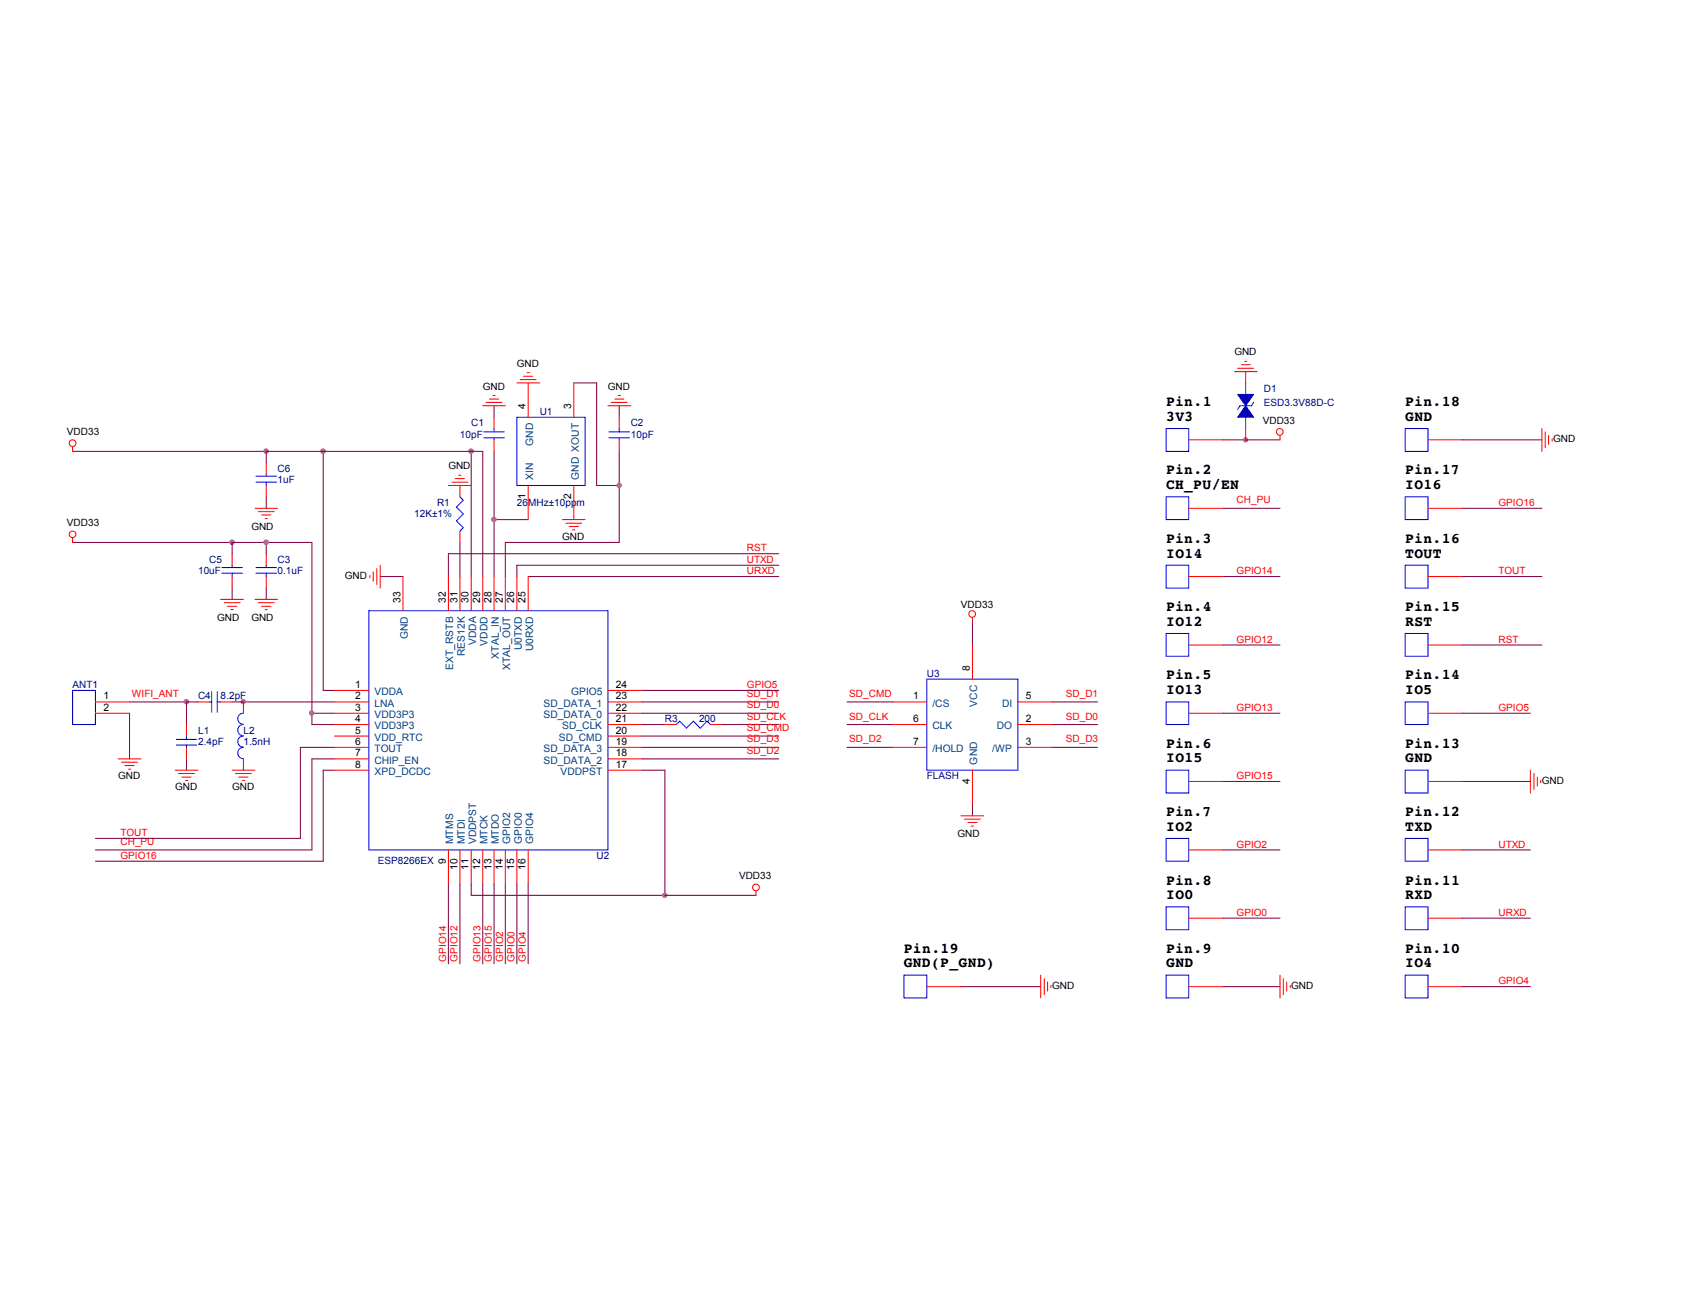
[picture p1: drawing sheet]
<svg xmlns="http://www.w3.org/2000/svg" width="279mm" height="216mm" viewBox="0 0 279 216" stroke-linecap="round" stroke-linejoin="round" font-family="sans-serif">
<g fill="none" stroke="#800040" stroke-width=".17">
<path d="M12 74.5h67.7v20.7M43.9 74.5v1.9M53.3 74.5v39.5h1.9M77.8 74.5v20.7M81.5 67v1.9M81.5 74.5v20.7M94.7 63.2h3.8v16.9h3.7M102.2 67v1.9M102.2 74.5v15h-18.8v5.7M201.8 72.6h9.4M241.3 72.6h13.2M12 89.5h39.5v30.1h3.7"/>
<path d="M38.3 89.5v1.9M38.3 97.1v1.8M43.9 82v1.9M43.9 89.5v1.9M43.9 97.1v1.8M62.7 95.2h3.8M75.9 89.5v5.7M81.5 85.8h5.7M87.2 95.2h41.3M128.5 91.4h-54.5v3.8M128.5 93.3h-43.2v1.9M201.8 95.2h9.4"/>
<path d="M201.8 83.9h9.4M241.3 95.2h13.2M241.3 83.9h13.2M21.4 115.9h11.3M21.4 117.7v7.6M30.8 115.9v3.7M38.3 115.9h16.9M51.5 117.7h3.7M106 117.7h22.5M106 115.9h22.5M106 119.6h3.7M106 114h22.5"/>
<path d="M119.1 119.6h9.4M139.8 115.9h7.5M139.8 119.6h7.5M160.5 102.7v3.8M173.7 115.9h7.4M173.7 119.6h7.4M201.8 117.7h9.4M201.8 106.5h9.4M241.3 117.7h11.3M241.3 106.5h13.2M30.8 125.3v1.8M55.2 123.4h-5.6v15h-33.9"/>
<path d="M55.2 125.3h-3.7v15h-35.8M55.2 127.1h-1.9v15.1h-37.6M106 121.5h22.5M106 123.4h22.5M106 125.3h22.5M106 127.1h3.7v20.7M139.8 123.4h7.5M160.5 132.8v1.9M173.7 123.4h7.4M201.8 129h9.4M241.3 129h11.3M74 145.9v13.2"/>
<path d="M75.9 145.9v13.2M77.8 145.9v1.9h47M79.7 145.9v13.2M81.5 145.9v13.2M83.4 145.9v13.2M85.3 145.9v13.2M87.2 145.9v13.2M201.8 140.3h9.4M201.8 151.6h9.4M241.3 140.3h11.3M241.3 151.6h11.3M158.6 162.9h13.1"/>
<path d="M201.8 162.9h9.4M241.3 162.9h11.3"/>
</g>
<g fill="#f0f" stroke="#f0f" stroke-width=".17">
<circle cx="40.2" cy="115.8" r=".36"/>
<circle cx="38.3" cy="89.5" r=".37"/>
<circle cx="77.7" cy="74.5" r=".37"/>
<circle cx="102.2" cy="80.1" r=".35"/>
<circle cx="81.5" cy="85.7" r=".37"/>
<circle cx="30.8" cy="115.8" r=".36"/>
<circle cx="109.7" cy="147.8" r=".36"/>
<circle cx="43.9" cy="74.5" r=".37"/>
<circle cx="53.3" cy="74.5" r=".37"/>
<circle cx="51.4" cy="117.7" r=".35"/>
<circle cx="43.9" cy="89.5" r=".37"/>
<circle cx="205.6" cy="72.6" r=".34"/>
</g>
<g fill="none" stroke="#f00" stroke-width=".17">
<path d="M205.4 59.6h.4M12 73.7v.8M43.9 76.4v1.9M74.6 79.6h2.6M75.1 79h1.6M75.7 78.4h.4M79.7 67h3.7M80.2 66.4h2.6M80.8 65.9h1.5M81.4 65.3h.3M81.5 68.9v1.8M81.5 72.6v1.9"/>
<path d="M85.3 63.2h3.8M85.9 62.7h2.6M86.4 62.1h1.5M87 61.5h.4M87.2 63.2v5.7M94.7 63.2v5.7M100.3 67h3.8M100.9 66.4h2.6M101.5 65.9h1.5M102 65.3h.4M102.2 68.9v1.8M102.2 72.6v1.9"/>
<path d="M196.2 72.6h5.6M203.7 61.3h3.8M204.3 60.8h2.6M204.9 60.2h1.4M205.6 61.3v1.9M205.6 70.7v1.9M211.2 71.9v.7M235.7 72.6h5.6M254.5 70.7v3.8M255 71.3v2.6M255.6 71.9v1.5M256.2 72.4v.4"/>
<path d="M12 88.8v.7M36.4 98.9h3.8M37 99.5h2.6M38.3 91.4v1.9M38.3 95.2v1.9M42.1 98.9h3.7M42.1 83.9h3.7M42.6 99.5h2.7M42.6 84.5h2.7M43.2 85h1.5M43.8 85.6h.3M43.9 80.1v1.9"/>
<path d="M43.9 91.4v1.9M43.9 95.2v1.9M61 95v.4M61.6 94.4v1.5M62.2 93.9v2.6M62.7 93.3v3.8M66.5 95.2v5.6M74 80.1h3.8M74 95.2v5.6M75.9 80.1v1.9M75.9 87.7v1.8M75.9 95.2v5.6"/>
<path d="M77.8 95.2v5.6M79.7 95.2v5.6M81.5 95.2v5.6M83.4 95.2v5.6M85.3 95.2v5.6M87.2 80.1v5.7M87.2 95.2v5.6M92.8 85.8h3.8M93.4 86.4h2.6M93.9 86.9h1.6M94.5 87.5h.4M94.7 80.1v5.7"/>
<path d="M196.2 83.9h5.6M196.2 95.2h5.6M235.7 83.9h5.6M235.7 95.2h5.6M15.7 115.9h5.7M15.7 117.7h5.7M30.8 119.6v1.9M32.7 115.9h1.8M36.4 115.9h1.9M37.5 100.1h1.6M38.1 100.6h.4M40.2 115.9v1.8"/>
<path d="M43.2 100.1h1.5M43.8 100.6h.3M55.2 115.9h5.7M55.2 117.7h5.7M55.2 119.6h5.7M55.2 114h5.7M100.3 115.9h5.7M100.3 117.7h5.7M100.3 119.6h5.7M100.3 114h5.7M109.7 119.6h1.9M117.3 119.6h1.8"/>
<path d="M147.3 115.9h5.7M147.3 119.6h5.7M160.5 101.9v.8M160.5 106.5v5.6M168 115.9h5.7M168 119.6h5.7M196.2 117.7h5.6M196.2 106.5h5.6M235.7 117.7h5.6M235.7 106.5h5.6M19.5 125.3h3.8M20.1 125.8h2.6"/>
<path d="M20.6 126.4h1.5M21.2 127h.4M28.9 127.1h3.8M29.5 127.7h2.6M30 128.3h1.5M30.6 128.8h.4M30.8 123.4v1.9M38.3 127.1h3.8M38.9 127.7h2.6M39.4 128.3h1.5M40 128.8h.4M40.2 125.3v1.8"/>
<path d="M55.2 127.1h5.7M55.2 125.3h5.7M55.2 123.4h5.7M55.2 121.5h5.7M100.3 127.1h5.7M100.3 125.3h5.7M100.3 123.4h5.7M100.3 121.5h5.7M147.3 123.4h5.7M158.6 134.7h3.7M159.2 135.2h2.6M159.7 135.8h1.5"/>
<path d="M160.3 136.4h.4M160.5 127.1v5.7M168 123.4h5.7M196.2 129h5.6M235.7 129h5.6M252.6 127.1v3.8M253.2 127.7v2.6M253.7 128.3v1.5M254.3 128.8v.4M74 140.3v5.6M75.9 140.3v5.6M77.8 140.3v5.6"/>
<path d="M79.7 140.3v5.6M81.5 140.3v5.6M83.4 140.3v5.6M85.3 140.3v5.6M87.2 140.3v5.6M124.8 147.1v.7M196.2 140.3h5.6M196.2 151.6h5.6M235.7 140.3h5.6M235.7 151.6h5.6M153 162.9h5.6M171.7 161v3.7"/>
<path d="M172.3 161.5v2.7M172.9 162.1v1.5M173.4 162.6v.4M196.2 162.9h5.6M211.2 161v3.7M211.8 161.5v2.7M212.3 162.1v1.5M212.9 162.6v.4M235.7 162.9h5.6"/>
<circle cx="12" cy="73.1" r=".56"/>
<circle cx="211.2" cy="71.3" r=".56"/>
<circle cx="12" cy="88.2" r=".55"/>
<circle cx="160.4" cy="101.3" r=".56"/>
<circle cx="124.7" cy="146.5" r=".56"/>
</g>
<g fill="none" stroke="#00f" stroke-width=".17">
<path d="M42.2 79.6h3.4M42.2 78.6h3.4M43.9 78.3v.3M43.9 79.6v.5M79.8 71.3h3.4M79.8 72.3h3.4M81.5 70.7v.6M81.5 72.3v.3M85.3 68.9h11.3v11.2h-11.3zM100.5 71.3h3.4M100.5 72.3h3.4M102.2 70.7v.6"/>
<path d="M102.2 72.3v.3M192.4 70.7h3.8v3.8h-3.8zM205.6 63.2v1.9M205.6 68.9v1.8M206.9 66.4l-.4 .6h-1.9l-.3 .6M231.9 70.7h3.8v3.8h-3.8zM36.6 94.6h3.4M36.6 93.7h3.4M38.3 93.3v.4M38.3 94.6v.6M42.2 94.6h3.4M42.2 93.7h3.4"/>
<path d="M43.9 93.3v.4M43.9 94.6v.6M75.9 82l.6 .6-1.2 1.1 1.2 1.1-1.2 1.2 1.2 1.1-.6 .6M192.4 93.3h3.8v3.8h-3.8zM192.4 82h3.8v3.8h-3.8zM231.9 93.3h3.8v3.8h-3.8zM231.9 82h3.8v3.8h-3.8zM12 114h3.7v5.6h-3.7zM34.5 115.9h.4M34.9 114.2v3.4M35.9 115.9h.5M35.9 114.2v3.4"/>
<path d="M40.1 119.6a.93 .93 0 0 0-.9 .9 .93 .93 0 0 0 .9 1M40.1 117.7a.91 .91 0 0 0-.9 .9 .91 .91 0 0 0 .9 .9M60.9 100.8h39.4v39.5h-39.4zM111.6 119.6l.6-.6 1.1 1.2 1.1-1.2 1.2 1.2 1.1-1.2 .6 .6M153 112.1h15v15h-15zM192.4 115.9h3.8v3.7h-3.8zM192.4 104.6h3.8v3.7h-3.8zM231.9 104.6h3.8v3.7h-3.8zM231.9 115.9h3.8v3.7h-3.8zM29.1 122h3.4M29.1 123h3.4M30.8 121.5v.5"/>
<path d="M30.8 123v.4M40.1 123.4a.93 .93 0 0 0-.9 .9 .93 .93 0 0 0 .9 .9M40.1 121.5a.91 .91 0 0 0-.9 .9 .91 .91 0 0 0 .9 .9M192.4 138.4h3.8v3.8h-3.8zM192.4 127.1h3.8v3.8h-3.8zM231.9 127.1h3.8v3.8h-3.8zM231.9 138.4h3.8v3.8h-3.8zM192.4 149.7h3.8v3.8h-3.8zM231.9 149.7h3.8v3.8h-3.8zM149.2 161h3.8v3.7h-3.8zM192.4 161h3.8v3.7h-3.8zM231.9 161h3.8v3.7h-3.8z"/>
</g>
<g fill="#00f" stroke="#00f" stroke-width=".17">
<path d="M205.6 67l1.3 1.9h-2.6z"/>
<path d="M204.3 65.1h2.6l-1.3 1.9z"/>
</g>
<g font-size="2.4">
<text x="192.4" y="67.1">Pin.1</text>
<text x="192.4" y="69.5">3V3</text>
<text x="231.9" y="67.1">Pin.18</text>
<text x="231.9" y="69.5">GND</text>
<text x="192.4" y="78.3">Pin.2</text>
<text x="192.4" y="80.7">CH_PU/EN</text>
<text x="231.9" y="78.3">Pin.17</text>
<text x="231.9" y="80.7">IO16</text>
<text x="192.4" y="89.6">Pin.3</text>
<text x="231.9" y="89.6">Pin.16</text>
<text x="192.4" y="92">IO14</text>
<text x="231.9" y="92">TOUT</text>
<text x="192.4" y="100.9">Pin.4</text>
<text x="231.9" y="100.9">Pin.15</text>
<text x="192.4" y="103.3">IO12</text>
<text x="231.9" y="103.3">RST</text>
<text x="192.4" y="112.1">Pin.5</text>
<text x="231.9" y="112.1">Pin.14</text>
<text x="192.4" y="114.6">IO13</text>
<text x="231.9" y="114.6">IO5</text>
<text x="192.4" y="123.4">Pin.6</text>
<text x="192.4" y="125.9">IO15</text>
<text x="231.9" y="123.4">Pin.13</text>
<text x="231.9" y="125.9">GND</text>
<text x="192.4" y="134.7">Pin.7</text>
<text x="192.4" y="137.1">IO2</text>
<text x="231.9" y="134.7">Pin.12</text>
<text x="231.9" y="137.1">TXD</text>
<text x="192.4" y="146">Pin.8</text>
<text x="192.4" y="148.4">IO0</text>
<text x="231.9" y="146">Pin.11</text>
<text x="231.9" y="148.4">RXD</text>
<text x="149.2" y="157.3">Pin.19</text>
<text x="149.2" y="159.7">GND(P_GND)</text>
<text x="192.4" y="157.3">Pin.9</text>
<text x="192.4" y="159.7">GND</text>
<text x="231.9" y="157.3">Pin.10</text>
<text x="231.9" y="159.7">IO4</text>
</g>
<g font-size="1.7">
<text x="203.7" y="58.7">GND</text>
<text x="79.7" y="64.3">GND</text>
<text x="85.3" y="60.6">GND</text>
<text x="100.3" y="64.3">GND</text>
<text x="11" y="71.8">VDD33</text>
<text x="86.7" y="67.6" transform="rotate(-90 86.7 67.6)">4</text>
<text x="94.3" y="67.6" transform="rotate(-90 94.3 67.6)">3</text>
<text x="208.4" y="70">VDD33</text>
<text x="74" y="77.5">GND</text>
<text x="256.3" y="73">GND</text>
<text x="86.7" y="82.4" transform="rotate(-90 86.7 82.4)">1</text>
<text x="94.3" y="82.4" transform="rotate(-90 94.3 82.4)">2</text>
<text x="11" y="86.9">VDD33</text>
<text x="41.5" y="87.5">GND</text>
<text x="92.8" y="89.2">GND</text>
<text x="56.9" y="95.5">GND</text>
<text x="66.1" y="99.5" transform="rotate(-90 66.1 99.5)">33</text>
<text x="73.6" y="99.5" transform="rotate(-90 73.6 99.5)">32</text>
<text x="75.5" y="99.5" transform="rotate(-90 75.5 99.5)">31</text>
<text x="77.3" y="99.5" transform="rotate(-90 77.3 99.5)">30</text>
<text x="79.2" y="99.5" transform="rotate(-90 79.2 99.5)">29</text>
<text x="81.1" y="99.5" transform="rotate(-90 81.1 99.5)">28</text>
<text x="83" y="99.5" transform="rotate(-90 83 99.5)">27</text>
<text x="84.9" y="99.5" transform="rotate(-90 84.9 99.5)">26</text>
<text x="86.7" y="99.5" transform="rotate(-90 86.7 99.5)">25</text>
<text x="158.6" y="100.4">VDD33</text>
<text x="35.9" y="102.5">GND</text>
<text x="41.5" y="102.5">GND</text>
<text x="58.6" y="113.5">1</text>
<text x="101.6" y="113.5">24</text>
<text x="160.1" y="110.8" transform="rotate(-90 160.1 110.8)">8</text>
<text x="17.1" y="115.4">1</text>
<text x="17.1" y="117.3">2</text>
<text x="58.6" y="115.4">2</text>
<text x="58.6" y="117.3">3</text>
<text x="58.6" y="119.2">4</text>
<text x="101.6" y="119.2">21</text>
<text x="101.6" y="117.3">22</text>
<text x="101.6" y="115.4">23</text>
<text x="150.7" y="115.4">1</text>
<text x="150.7" y="119.2">6</text>
<text x="169.3" y="119.2">2</text>
<text x="169.3" y="115.4">5</text>
<text x="58.6" y="121.1">5</text>
<text x="58.6" y="122.9">6</text>
<text x="58.6" y="124.8">7</text>
<text x="101.6" y="124.8">18</text>
<text x="101.6" y="122.9">19</text>
<text x="101.6" y="121.1">20</text>
<text x="150.7" y="122.9">7</text>
<text x="169.3" y="122.9">3</text>
<text x="19.5" y="128.6">GND</text>
<text x="28.9" y="130.5">GND</text>
<text x="38.3" y="130.5">GND</text>
<text x="58.6" y="126.7">8</text>
<text x="101.6" y="126.7">17</text>
<text x="160.1" y="129.4" transform="rotate(-90 160.1 129.4)">4</text>
<text x="254.5" y="129.4">GND</text>
<text x="73.6" y="142.6" transform="rotate(-90 73.6 142.6)">9</text>
<text x="75.5" y="143.6" transform="rotate(-90 75.5 143.6)">10</text>
<text x="77.3" y="143.6" transform="rotate(-90 77.3 143.6)">11</text>
<text x="79.2" y="143.6" transform="rotate(-90 79.2 143.6)">12</text>
<text x="81.1" y="143.6" transform="rotate(-90 81.1 143.6)">13</text>
<text x="83" y="143.6" transform="rotate(-90 83 143.6)">14</text>
<text x="84.9" y="143.6" transform="rotate(-90 84.9 143.6)">15</text>
<text x="86.7" y="143.6" transform="rotate(-90 86.7 143.6)">16</text>
<text x="158" y="138.2">GND</text>
<text x="122" y="145.2">VDD33</text>
<text x="173.7" y="163.2">GND</text>
<text x="213.1" y="163.2">GND</text>
</g>
<g font-size="1.7" fill="#000080">
<text x="208.6" y="64.7">D1</text>
<text x="77.8" y="70.4">C1</text>
<text x="89.1" y="68.5">U1</text>
<text x="104.1" y="70.4">C2</text>
<text x="208.6" y="67">ESD3.3V88D-C</text>
<text x="45.8" y="77.9">C6</text>
<text x="75.9" y="72.2">10pF</text>
<text x="104.1" y="72.2">10pF</text>
<text x="45.8" y="79.8">1uF</text>
<text x="72.1" y="83.5">R1</text>
<text x="85.3" y="83.5">26</text>
<text x="87.2" y="83.5">MHz±10ppm</text>
<text x="68.4" y="85.4">12K±1%</text>
<text x="32.7" y="94.8">10uF</text>
<text x="34.5" y="92.9">C5</text>
<text x="45.8" y="92.9">C3</text>
<text x="45.8" y="94.8">0.1uF</text>
<text x="12" y="113.6">ANT1</text>
<text x="153" y="111.7">U3</text>
<text x="32.7" y="115.4">C4</text>
<text x="36.4" y="115.4">8.2pF</text>
<text x="109.7" y="119.2">R3</text>
<text x="115.4" y="119.2">200</text>
<text x="32.7" y="121.1">L1</text>
<text x="32.7" y="123">2.4pF</text>
<text x="40.2" y="121.1">L2</text>
<text x="40.2" y="123">1.5nH</text>
<text x="153" y="128.6">FLASH</text>
<text x="62.4" y="142.5">ESP8266EX</text>
<text x="98.5" y="141.8">U2</text>
</g>
<g font-size="1.7" fill="#004080">
<text x="88" y="73.6" transform="rotate(-90 88 73.6)">GND</text>
<text x="88" y="79.2" transform="rotate(-90 88 79.2)">XIN</text>
<text x="95.5" y="79.2" transform="rotate(-90 95.5 79.2)">GND XOUT</text>
<text x="67.3" y="105.5" transform="rotate(-90 67.3 105.5)">GND</text>
<text x="78.6" y="106.5" transform="rotate(-90 78.6 106.5)">VDDA</text>
<text x="80.5" y="106.6" transform="rotate(-90 80.5 106.6)">VDDD</text>
<text x="86.1" y="107.4" transform="rotate(-90 86.1 107.4)">U0TXD</text>
<text x="88" y="107.5" transform="rotate(-90 88 107.5)">U0RXD</text>
<text x="74.8" y="110.6" transform="rotate(-90 74.8 110.6)">EXT_RSTB</text>
<text x="76.7" y="108.3" transform="rotate(-90 76.7 108.3)">RES12K</text>
<text x="82.3" y="108.7" transform="rotate(-90 82.3 108.7)">XTAL_IN</text>
<text x="84.2" y="110.7" transform="rotate(-90 84.2 110.7)">XTAL_OUT</text>
<text x="61.8" y="114.7">VDDA</text>
<text x="61.8" y="116.6">LNA</text>
<text x="61.8" y="118.5">VDD3P3</text>
<text x="89.7" y="118.5">SD_DATA_0</text>
<text x="89.7" y="116.6">SD_DATA_1</text>
<text x="94.3" y="114.7">GPIO5</text>
<text x="153.9" y="116.6">/CS</text>
<text x="161.3" y="116.6" transform="rotate(-90 161.3 116.6)">VCC</text>
<text x="165.4" y="116.6">DI</text>
<text x="61.8" y="120.4">VDD3P3</text>
<text x="61.8" y="122.3">VDD_RTC</text>
<text x="61.8" y="124.1">TOUT</text>
<text x="89.7" y="124.1">SD_DATA_3</text>
<text x="92.2" y="122.3">SD_CMD</text>
<text x="92.8" y="120.4">SD_CLK</text>
<text x="153.9" y="120.4">CLK</text>
<text x="153.9" y="124.1">/HOLD</text>
<text x="163.7" y="124.1">/WP</text>
<text x="164.5" y="120.4">DO</text>
<text x="61.8" y="126">CHIP_EN</text>
<text x="61.8" y="127.9">XPD_DCDC</text>
<text x="89.7" y="126">SD_DATA_2</text>
<text x="92.5" y="127.9">VDDPST</text>
<text x="161.3" y="126.2" transform="rotate(-90 161.3 126.2)">GND</text>
<text x="74.8" y="139.4" transform="rotate(-90 74.8 139.4)">MTMS</text>
<text x="76.7" y="139.4" transform="rotate(-90 76.7 139.4)">MTDI</text>
<text x="78.6" y="139.4" transform="rotate(-90 78.6 139.4)">VDDPST</text>
<text x="80.5" y="139.4" transform="rotate(-90 80.5 139.4)">MTCK</text>
<text x="82.3" y="139.4" transform="rotate(-90 82.3 139.4)">MTDO</text>
<text x="84.2" y="139.4" transform="rotate(-90 84.2 139.4)">GPIO2</text>
<text x="86.1" y="139.4" transform="rotate(-90 86.1 139.4)">GPIO0</text>
<text x="88" y="139.4" transform="rotate(-90 88 139.4)">GPIO4</text>
</g>
<g font-size="1.7" fill="#f00">
<text x="204.1" y="83.1">CH_PU</text>
<text x="247.3" y="83.5">GPIO16</text>
<text x="123.3" y="91">RST</text>
<text x="123.3" y="92.9">UTXD</text>
<text x="123.3" y="94.8">URXD</text>
<text x="204.1" y="94.8">GPIO14</text>
<text x="247.3" y="94.8">TOUT</text>
<text x="204.1" y="106.1">GPIO12</text>
<text x="247.3" y="106.1">RST</text>
<text x="123.3" y="113.6">GPIO5</text>
<text x="21.8" y="115.1">WIFI_ANT</text>
<text x="123.3" y="115.1">SD_D1</text>
<text x="123.3" y="116.9">SD_D0</text>
<text x="123.3" y="118.8">SD_CLK</text>
<text x="140.2" y="118.8">SD_CLK</text>
<text x="140.2" y="115.1">SD_CMD</text>
<text x="175.9" y="118.8">SD_D0</text>
<text x="175.9" y="115.1">SD_D1</text>
<text x="204.1" y="117.3">GPIO13</text>
<text x="247.3" y="117.3">GPIO5</text>
<text x="123.3" y="120.7">SD_CMD</text>
<text x="123.3" y="122.6">SD_D3</text>
<text x="123.3" y="124.5">SD_D2</text>
<text x="140.2" y="122.6">SD_D2</text>
<text x="175.9" y="122.6">SD_D3</text>
<text x="204.1" y="128.6">GPIO15</text>
<text x="19.9" y="141.8">GPIO16</text>
<text x="19.9" y="139.5">CH_PU</text>
<text x="19.9" y="138">TOUT</text>
<text x="204.1" y="139.9">GPIO2</text>
<text x="247.3" y="139.9">UTXD</text>
<text x="204.1" y="151.2">GPIO0</text>
<text x="247.3" y="151.2">URXD</text>
<text x="73.6" y="158.7" transform="rotate(-90 73.6 158.7)">GPIO14</text>
<text x="75.5" y="158.7" transform="rotate(-90 75.5 158.7)">GPIO12</text>
<text x="79.3" y="158.7" transform="rotate(-90 79.3 158.7)">GPIO13</text>
<text x="81.2" y="158.7" transform="rotate(-90 81.2 158.7)">GPIO15</text>
<text x="83" y="158.7" transform="rotate(-90 83 158.7)">GPIO2</text>
<text x="84.9" y="158.7" transform="rotate(-90 84.9 158.7)">GPIO0</text>
<text x="86.8" y="158.7" transform="rotate(-90 86.8 158.7)">GPIO4</text>
<text x="247.3" y="162.5">GPIO4</text>
</g>
</svg>
